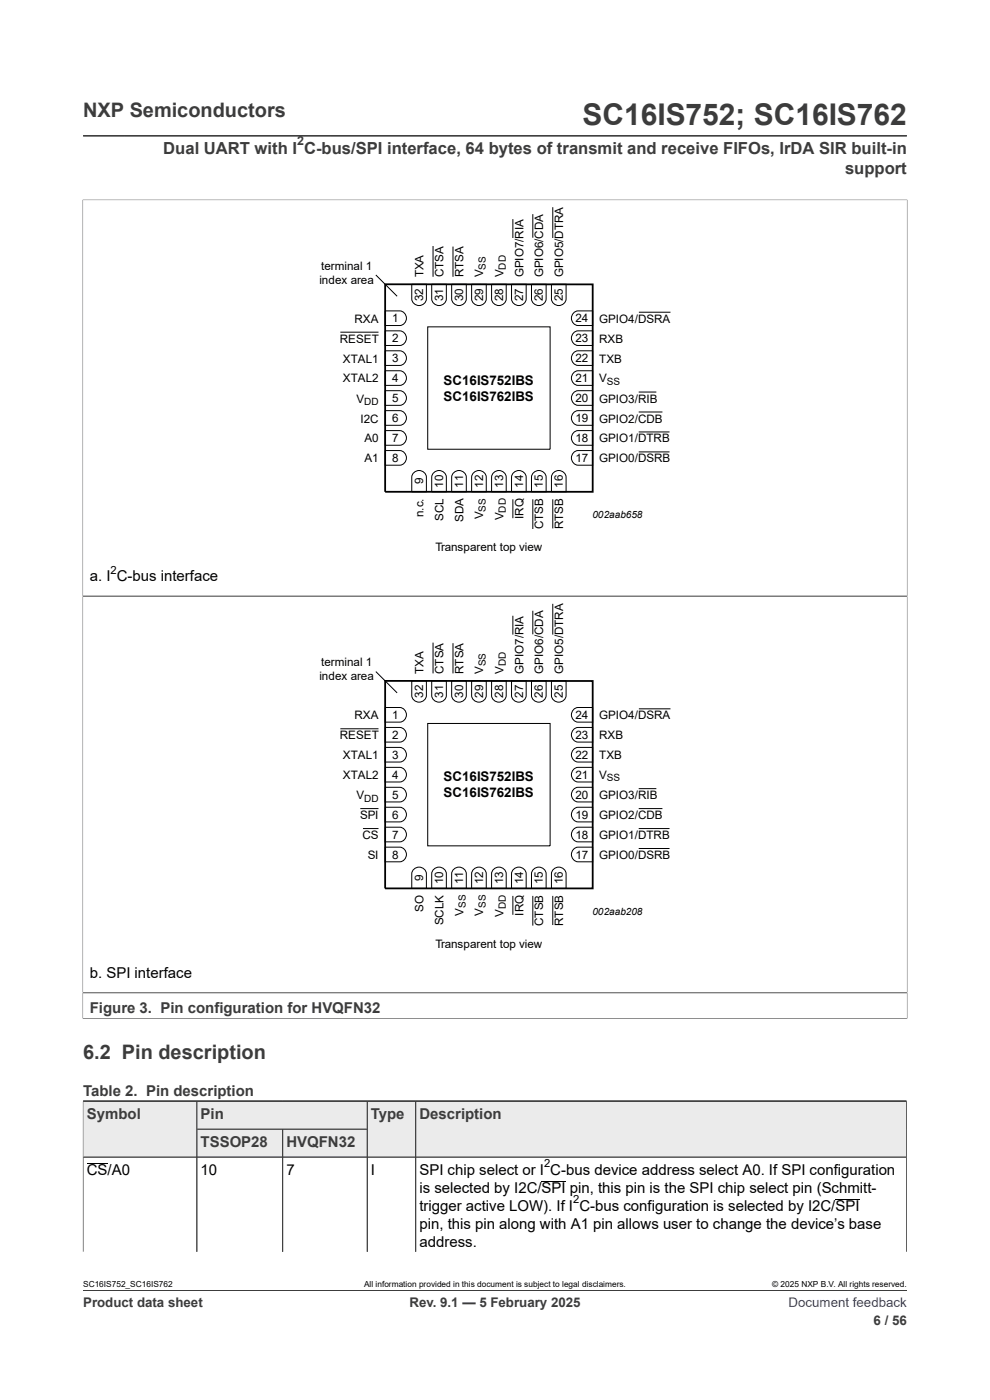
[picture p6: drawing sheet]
<svg xmlns="http://www.w3.org/2000/svg" width="210mm" height="297mm" viewBox="0 0 210 297" stroke-linecap="round" stroke-linejoin="round" font-family="sans-serif">
<path d="M17.6 28.8h174.8M17.5 42.4h175M17.6 42.3v173.8M192.4 42.3v173.8M17.5 126.4h175M17.5 126.5h175M17.5 210.5h175M17.5 216h175M17.5 210.7h175M17.6 233.6h174.7M77.9 233.6v5.9h-36.1v-5.9" fill="none" stroke="#3c3c3c" stroke-width=".21"/>
<path d="M81.7 60.3h44v44h-44zM81.7 144.4l44 .1v44h-44z" fill="none" stroke="#000" stroke-width=".38"/>
<g fill="none" stroke="#000" stroke-width=".21">
<path d="M79.7 58.3l4.5 4.5M91.9 52.2v6.5M96.1 52.3v6.4M108.8 46.5v4M113 45.4v5M117.3 44v6.5M72.2 70.5h8.1M81.7 78.7h3.1a1.56 1.56 0 0 1 1.4 1.5 1.56 1.56 0 0 1-1.4 1.6h-3.1zM81.7 74.4h3.1a1.56 1.56 0 0 1 1.4 1.6 1.56 1.56 0 0 1-1.4 1.5h-3.1zM81.7 70.2h3.1a1.56 1.56 0 0 1 1.4 1.5 1.56 1.56 0 0 1-1.4 1.6h-3.1zM81.7 66h3.1a1.56 1.56 0 0 1 1.4 1.5 1.56 1.56 0 0 1-1.4 1.6h-3.1zM87.3 60.3h3.1v3.1a1.56 1.56 0 0 1-1.5 1.4 1.56 1.56 0 0 1-1.6-1.4z"/>
<path d="M90.7 69.3h26v26h-26zM91.6 60.3h3.1v3.1a1.56 1.56 0 0 1-1.6 1.4 1.56 1.56 0 0 1-1.5-1.4zM95.8 60.3h3.1v3.1a1.56 1.56 0 0 1-1.5 1.4 1.56 1.56 0 0 1-1.6-1.4zM100 60.3h3.1v3.1a1.56 1.56 0 0 1-1.5 1.4 1.56 1.56 0 0 1-1.6-1.4zM104.3 60.3h3.1v3.1a1.56 1.56 0 0 1-1.6 1.4 1.56 1.56 0 0 1-1.5-1.4zM108.5 60.3h3.1v3.1a1.56 1.56 0 0 1-1.5 1.4 1.56 1.56 0 0 1-1.6-1.4zM112.7 60.3h3.1v3.1a1.56 1.56 0 0 1-1.5 1.4 1.56 1.56 0 0 1-1.6-1.4zM117 60.3h3.1v3.1a1.56 1.56 0 0 1-1.6 1.4 1.56 1.56 0 0 1-1.5-1.4zM121.8 79l.8-.3h3.1v3.1h-3.1a1.57 1.57 0 0 1-1.3-1.2 1.57 1.57 0 0 1 .5-1.6zM121.8 74.7l.8-.3h3.1v3.1h-3.1a1.57 1.57 0 0 1-1.3-1.1 1.57 1.57 0 0 1 .5-1.7zM121.8 70.5l.8-.3h3.1v3.1h-3.1a1.57 1.57 0 0 1-1.3-1.1 1.57 1.57 0 0 1 .5-1.7zM121.8 66.3l.8-.3h3.1v3.1h-3.1a1.57 1.57 0 0 1-1.3-1.2 1.57 1.57 0 0 1 .5-1.6z"/>
<path d="M135.5 66.2h6.7M81.7 95.6h3.1a1.56 1.56 0 0 1 1.4 1.5 1.56 1.56 0 0 1-1.4 1.6h-3.1zM81.7 91.3h3.1a1.56 1.56 0 0 1 1.4 1.6 1.56 1.56 0 0 1-1.4 1.6h-3.1zM81.7 87.1h3.1a1.56 1.56 0 0 1 1.4 1.6 1.56 1.56 0 0 1-1.4 1.5h-3.1zM81.7 82.9h3.1a1.56 1.56 0 0 1 1.4 1.5 1.56 1.56 0 0 1-1.4 1.6h-3.1zM121.8 95.9l.8-.3h3.1v3.1h-3.1a1.57 1.57 0 0 1-1.3-1.1 1.57 1.57 0 0 1 .5-1.7zM121.8 91.7l.8-.4h3.1v3.2h-3.1a1.57 1.57 0 0 1-1.3-1.2 1.57 1.57 0 0 1 .5-1.6zM121.8 87.4l.8-.3h3.1v3.1h-3.1a1.57 1.57 0 0 1-1.3-1.1 1.57 1.57 0 0 1 .5-1.7zM121.8 83.2l.8-.3h3.1v3.1h-3.1a1.57 1.57 0 0 1-1.3-1.1 1.57 1.57 0 0 1 .5-1.7zM135.5 95.9h6.5M135.5 91.6h6.5M135.5 87.4h5"/>
<path d="M135.5 83.2h3.7M87.7 100.4a1.57 1.57 0 0 1 1.6-.5 1.57 1.57 0 0 1 1.1 1.3v3.1h-3.1v-3.1zM91.9 100.4a1.57 1.57 0 0 1 1.7-.5 1.57 1.57 0 0 1 1.1 1.3v3.1h-3.1v-3.1zM96.1 100.4a1.57 1.57 0 0 1 1.7-.5 1.57 1.57 0 0 1 1.1 1.3v3.1h-3.1v-3.1zM100.4 100.4a1.57 1.57 0 0 1 1.6-.5 1.57 1.57 0 0 1 1.1 1.3v3.1h-3.1v-3.1zM104.6 100.4a1.57 1.57 0 0 1 1.7-.5 1.57 1.57 0 0 1 1.1 1.3v3.1h-3.1v-3.1zM108.8 105.9v4M108.8 100.4a1.57 1.57 0 0 1 1.7-.5 1.57 1.57 0 0 1 1.1 1.3v3.1h-3.1v-3.1zM113 105.9v6.3M113.1 100.4a1.57 1.57 0 0 1 1.6-.5 1.57 1.57 0 0 1 1.1 1.3v3.1h-3.1v-3.1zM117.3 105.9v6.2M117.3 100.4a1.57 1.57 0 0 1 1.7-.5 1.57 1.57 0 0 1 1.1 1.3v3.1h-3.1v-3.1z"/>
<path d="M91.9 136.3v6.6M96.1 136.4v6.5M108.8 130.6v4M113 129.6v5M117.3 128.1v6.5M72.2 154.6h8.1M79.7 142.5l4.5 4.5M81.7 158.6h3.1a1.56 1.56 0 0 1 1.4 1.5 1.56 1.56 0 0 1-1.4 1.6h-3.1zM81.7 154.3h3.1a1.56 1.56 0 0 1 1.4 1.6 1.56 1.56 0 0 1-1.4 1.5h-3.1zM81.7 150.1h3.1a1.56 1.56 0 0 1 1.4 1.5 1.56 1.56 0 0 1-1.4 1.6h-3.1zM87.3 144.4h3.1v3.1a1.56 1.56 0 0 1-1.5 1.5 1.56 1.56 0 0 1-1.6-1.5zM90.7 153.5h26v25.9h-26z"/>
<path d="M91.6 144.4h3.1v3.1a1.56 1.56 0 0 1-1.6 1.5 1.56 1.56 0 0 1-1.5-1.5zM95.8 144.4h3.1v3.1a1.56 1.56 0 0 1-1.5 1.5 1.56 1.56 0 0 1-1.6-1.5zM100 144.4h3.1v3.1a1.56 1.56 0 0 1-1.5 1.5 1.56 1.56 0 0 1-1.6-1.5zM104.3 144.4h3.1v3.1a1.56 1.56 0 0 1-1.6 1.5 1.56 1.56 0 0 1-1.5-1.5zM108.5 144.4h3.1v3.1a1.56 1.56 0 0 1-1.5 1.5 1.56 1.56 0 0 1-1.6-1.5zM112.7 144.4h3.1v3.1a1.56 1.56 0 0 1-1.5 1.5 1.56 1.56 0 0 1-1.6-1.5zM117 144.4h3.1v3.1a1.56 1.56 0 0 1-1.6 1.5 1.56 1.56 0 0 1-1.5-1.5zM121.8 158.9l.8-.3h3.1v3.1h-3.1a1.57 1.57 0 0 1-1.3-1.2 1.57 1.57 0 0 1 .5-1.6zM121.8 154.6l.8-.3h3.1v3.1h-3.1a1.57 1.57 0 0 1-1.3-1.1 1.57 1.57 0 0 1 .5-1.7zM121.8 150.4l.8-.3h3.1v3.1h-3.1a1.57 1.57 0 0 1-1.3-1.1 1.57 1.57 0 0 1 .5-1.7zM135.5 150.4h6.7M76.4 171.5h3.9"/>
<path d="M77 175.8h3.3M81.7 179.7h3.1a1.56 1.56 0 0 1 1.4 1.6 1.56 1.56 0 0 1-1.4 1.5h-3.1zM81.7 175.5h3.1a1.56 1.56 0 0 1 1.4 1.5 1.56 1.56 0 0 1-1.4 1.6h-3.1zM81.7 171.3h3.1a1.56 1.56 0 0 1 1.4 1.5 1.56 1.56 0 0 1-1.4 1.6h-3.1zM81.7 167h3.1a1.56 1.56 0 0 1 1.4 1.6 1.56 1.56 0 0 1-1.4 1.5h-3.1zM81.7 162.8h3.1a1.56 1.56 0 0 1 1.4 1.5 1.56 1.56 0 0 1-1.4 1.6h-3.1zM121.8 175.8l.8-.3h3.1v3.1h-3.1a1.57 1.57 0 0 1-1.3-1.1 1.57 1.57 0 0 1 .5-1.7zM121.8 171.6l.8-.3h3.1v3.1h-3.1a1.57 1.57 0 0 1-1.3-1.2 1.57 1.57 0 0 1 .5-1.6zM121.8 167.3l.8-.3h3.1v3.1h-3.1a1.57 1.57 0 0 1-1.3-1.1 1.57 1.57 0 0 1 .5-1.7zM121.8 163.1l.8-.3h3.1v3.1h-3.1a1.57 1.57 0 0 1-1.3-1.1 1.57 1.57 0 0 1 .5-1.7zM135.5 171.5h5M135.5 175.8h6.5"/>
<path d="M135.5 167.3h3.7M87.7 184.5a1.57 1.57 0 0 1 1.6-.5 1.57 1.57 0 0 1 1.1 1.4v3.1h-3.1v-3.1zM91.9 184.5a1.57 1.57 0 0 1 1.7-.5 1.57 1.57 0 0 1 1.1 1.4v3.1h-3.1v-3.1zM96.1 184.5a1.57 1.57 0 0 1 1.7-.5 1.57 1.57 0 0 1 1.1 1.4v3.1h-3.1v-3.1zM100.4 184.5a1.57 1.57 0 0 1 1.6-.5 1.57 1.57 0 0 1 1.1 1.4v3.1h-3.1v-3.1zM104.6 184.5a1.57 1.57 0 0 1 1.7-.5 1.57 1.57 0 0 1 1.1 1.4v3.1h-3.1v-3.1zM108.8 190.1v4M108.8 184.5a1.57 1.57 0 0 1 1.7-.5 1.57 1.57 0 0 1 1.1 1.4v3.1h-3.1v-3.1zM113 190.1v6.3M113.1 184.5a1.57 1.57 0 0 1 1.6-.5 1.57 1.57 0 0 1 1.1 1.4v3.1h-3.1v-3.1zM117.3 190.1v6.1M117.3 184.5a1.57 1.57 0 0 1 1.7-.5 1.57 1.57 0 0 1 1.1 1.4v3.1h-3.1v-3.1z"/>
<path d="M121.8 180l.8-.3h3.1v3.1h-3.1a1.57 1.57 0 0 1-1.3-1.1 1.57 1.57 0 0 1 .5-1.7zM135.5 180h6.5"/>
</g>
<path d="M41.8 233.7h36v5.8h-36z" fill="#ebebeb"/>
<path d="M17.6 233.6h24.2v11.9h-24.2z" fill="none" stroke="#3c3c3c" stroke-width=".21"/>
<g fill="#ebebeb">
<path d="M17.7 233.7h24v11.7h-24z"/>
<path d="M41.8 239.6h18.1v5.8h-18.1z"/>
</g>
<path d="M41.8 239.5h18.2v6h-18.2z" fill="none" stroke="#3c3c3c" stroke-width=".21"/>
<path d="M60 239.6h17.8v5.8h-17.8z" fill="#ebebeb"/>
<path d="M77.9 239.5h-17.9v6h28.2v-11.9h-10.3v11.9" fill="none" stroke="#3c3c3c" stroke-width=".21"/>
<path d="M78 233.7h10.1v11.7h-10.1z" fill="#ebebeb"/>
<path d="M88.2 233.6h104.1v11.9h-104.1z" fill="none" stroke="#3c3c3c" stroke-width=".21"/>
<path d="M88.3 233.7h103.9v11.7h-103.9z" fill="#ebebeb"/>
<path d="M17.6 233.7v31.9M17.6 233.6h174.7M41.8 233.7v31.9M60 239.6v26M77.8 239.5h-36M77.9 233.7v31.9M88.2 233.7v31.9M192.3 233.7v31.9M17.6 245.5h174.7M17.6 273.8h174.8" fill="none" stroke="#3c3c3c" stroke-width=".21"/>
<path d="M18.4 246.7h4.4M114.9 250.6h5.1M177.2 254.4h5.1" fill="none" stroke="#000" stroke-width=".21"/>
<text font-size="6.3" fill="#3c3c3c" x="123.6" y="26.6">SC16IS752; SC16IS762</text>
<g font-size="4.2" fill="#3c3c3c">
<text x="17.6" y="24.8">NXP Semiconductors</text>
<text x="17.6" y="224.7">6.2 Pin description</text>
</g>
<g font-size="3.5" fill="#3c3c3c">
<text x="34.6" y="32.6">Dual UART with I C-bus/SPI interface, 64 bytes of transmit and receive FIFOs, IrDA SIR built-in</text>
<text x="179.2" y="36.8">support</text>
</g>
<g font-size="3.2">
<text x="19" y="123.3">a. I C-bus interface</text>
<text x="19" y="207.5">b. SPI interface</text>
<text x="18.4" y="249.2">CS/A0</text>
<text x="42.6" y="249.2">10</text>
<text x="60.7" y="249.2">7</text>
<text x="78.7" y="249.2">I</text>
<text x="89" y="249.2">SPI chip select or I C-bus device address select A0. If SPI configuration</text>
<text x="89" y="253">is selected by I2C/SPI pin, this pin is the SPI chip select pin (Schmitt-</text>
<text x="89" y="256.9">trigger active LOW). If I C-bus configuration is selected by I2C/SPI</text>
<text x="89" y="260.7">pin, this pin along with A1 pin allows user to change the device’s base</text>
<text x="89" y="264.5">address.</text>
</g>
<g font-size="3.2" fill="#3c3c3c">
<text x="19" y="214.9">Figure 3. Pin configuration for HVQFN32</text>
<text x="17.6" y="232.4">Table 2. Pin description</text>
<text x="18.4" y="237.4">Symbol</text>
<text x="42.6" y="237.4">Pin</text>
<text x="78.7" y="237.4">Type</text>
<text x="89" y="237.4">Description</text>
<text x="42.6" y="243.3">TSSOP28</text>
<text x="60.7" y="243.3">HVQFN32</text>
</g>
<g font-size="2.8">
<text x="94.1" y="81.6">SC16IS752IBS</text>
<text x="94.1" y="85">SC16IS762IBS</text>
<text x="94.1" y="165.8">SC16IS752IBS</text>
<text x="94.1" y="169.1">SC16IS762IBS</text>
</g>
<g font-size="2.8" fill="#3c3c3c">
<text x="17.6" y="277.3">Product data sheet</text>
<text x="86.8" y="277.3">Rev. 9.1 — 5 February 2025</text>
<text x="185.3" y="281">6 / 56</text>
</g>
<text font-size="2.8" fill="#00f" x="167.3" y="277.3">Document feedback</text>
<text font-size="2.6" fill="#3c3c3c" x="63" y="30.8">2</text>
<g font-size="2.5">
<text x="68.1" y="57.2">terminal 1</text>
<text x="89.8" y="58.8" transform="rotate(-90 89.8 58.8)">TXA</text>
<text x="94.1" y="58.8" transform="rotate(-90 94.1 58.8)">CTSA</text>
<text x="98.3" y="58.8" transform="rotate(-90 98.3 58.8)">RTSA</text>
<text x="102.5" y="58.8" transform="rotate(-90 102.5 58.8)">V</text>
<text x="106.8" y="58.8" transform="rotate(-90 106.8 58.8)">V</text>
<text x="111" y="58.8" transform="rotate(-90 111 58.8)">GPIO7/RIA</text>
<text x="115.2" y="58.8" transform="rotate(-90 115.2 58.8)">GPIO6/CDA</text>
<text x="119.5" y="58.8" transform="rotate(-90 119.5 58.8)">GPIO5/DTRA</text>
<text x="67.8" y="60.2">index area</text>
<text x="89.8" y="63.9" transform="rotate(-90 89.8 63.9)">32</text>
<text x="94" y="63.9" transform="rotate(-90 94 63.9)">31</text>
<text x="98.3" y="63.9" transform="rotate(-90 98.3 63.9)">30</text>
<text x="102.5" y="63.9" transform="rotate(-90 102.5 63.9)">29</text>
<text x="106.7" y="63.9" transform="rotate(-90 106.7 63.9)">28</text>
<text x="111" y="63.9" transform="rotate(-90 111 63.9)">27</text>
<text x="115.2" y="63.9" transform="rotate(-90 115.2 63.9)">26</text>
<text x="119.4" y="63.9" transform="rotate(-90 119.4 63.9)">25</text>
<text x="75.2" y="68.4">RXA</text>
<text x="83.2" y="68.4">1</text>
<text x="122.1" y="68.4">24</text>
<text x="127.1" y="68.4">GPIO4/DSRA</text>
<text x="72.1" y="72.7">RESET</text>
<text x="72.7" y="76.9">XTAL1</text>
<text x="83.2" y="76.9">3</text>
<text x="83.2" y="72.6">2</text>
<text x="122.1" y="76.9">22</text>
<text x="122.1" y="72.6">23</text>
<text x="127.1" y="76.9">TXB</text>
<text x="127.1" y="72.7">RXB</text>
<text x="72.7" y="81.1">XTAL2</text>
<text x="83.2" y="81.1">4</text>
<text x="122.1" y="81.1">21</text>
<text x="127.1" y="81.1">V</text>
<text x="75.6" y="85.4">V</text>
<text x="76.5" y="89.6">I2C</text>
<text x="83.2" y="89.6">6</text>
<text x="83.2" y="85.3">5</text>
<text x="122.1" y="89.6">19</text>
<text x="122.1" y="85.3">20</text>
<text x="127.1" y="89.6">GPIO2/CDB</text>
<text x="127.1" y="85.4">GPIO3/RIB</text>
<text x="77.3" y="93.8">A0</text>
<text x="83.2" y="93.8">7</text>
<text x="122.1" y="93.8">18</text>
<text x="127.1" y="93.8">GPIO1/DTRB</text>
<text x="77.3" y="98.1">A1</text>
<text x="83.2" y="98">8</text>
<text x="122.1" y="98">17</text>
<text x="127.1" y="98.1">GPIO0/DSRB</text>
<text x="89.8" y="102.7" transform="rotate(-90 89.8 102.7)">9</text>
<text x="94" y="103.4" transform="rotate(-90 94 103.4)">10</text>
<text x="98.3" y="103.4" transform="rotate(-90 98.3 103.4)">11</text>
<text x="102.5" y="103.4" transform="rotate(-90 102.5 103.4)">12</text>
<text x="106.7" y="103.4" transform="rotate(-90 106.7 103.4)">13</text>
<text x="111" y="103.4" transform="rotate(-90 111 103.4)">14</text>
<text x="115.2" y="103.4" transform="rotate(-90 115.2 103.4)">15</text>
<text x="119.4" y="103.4" transform="rotate(-90 119.4 103.4)">16</text>
<text x="89.8" y="109.7" transform="rotate(-90 89.8 109.7)">n.c.</text>
<text x="94.1" y="110.5" transform="rotate(-90 94.1 110.5)">SCL</text>
<text x="98.3" y="110.8" transform="rotate(-90 98.3 110.8)">SDA</text>
<text x="102.5" y="110.2" transform="rotate(-90 102.5 110.2)">V</text>
<text x="106.8" y="110.4" transform="rotate(-90 106.8 110.4)">V</text>
<text x="111" y="110.1" transform="rotate(-90 111 110.1)">IRQ</text>
<text x="115.2" y="112.3" transform="rotate(-90 115.2 112.3)">CTSB</text>
<text x="119.5" y="112.3" transform="rotate(-90 119.5 112.3)">RTSB</text>
<text x="92.4" y="116.9">Transparent top view</text>
<text x="68.1" y="141.3">terminal 1</text>
<text x="89.8" y="143" transform="rotate(-90 89.8 143)">TXA</text>
<text x="94.1" y="143" transform="rotate(-90 94.1 143)">CTSA</text>
<text x="98.3" y="143" transform="rotate(-90 98.3 143)">RTSA</text>
<text x="102.5" y="143" transform="rotate(-90 102.5 143)">V</text>
<text x="106.8" y="143" transform="rotate(-90 106.8 143)">V</text>
<text x="111" y="143" transform="rotate(-90 111 143)">GPIO7/RIA</text>
<text x="115.2" y="143" transform="rotate(-90 115.2 143)">GPIO6/CDA</text>
<text x="119.5" y="143" transform="rotate(-90 119.5 143)">GPIO5/DTRA</text>
<text x="67.8" y="144.3">index area</text>
<text x="89.8" y="148.1" transform="rotate(-90 89.8 148.1)">32</text>
<text x="94" y="148.1" transform="rotate(-90 94 148.1)">31</text>
<text x="98.3" y="148.1" transform="rotate(-90 98.3 148.1)">30</text>
<text x="102.5" y="148.1" transform="rotate(-90 102.5 148.1)">29</text>
<text x="106.7" y="148.1" transform="rotate(-90 106.7 148.1)">28</text>
<text x="111" y="148.1" transform="rotate(-90 111 148.1)">27</text>
<text x="115.2" y="148.1" transform="rotate(-90 115.2 148.1)">26</text>
<text x="119.4" y="148.1" transform="rotate(-90 119.4 148.1)">25</text>
<text x="75.2" y="152.6">RXA</text>
<text x="83.2" y="152.5">1</text>
<text x="122.1" y="152.5">24</text>
<text x="127.1" y="152.6">GPIO4/DSRA</text>
<text x="72.1" y="156.8">RESET</text>
<text x="72.7" y="161.1">XTAL1</text>
<text x="83.2" y="161">3</text>
<text x="83.2" y="156.8">2</text>
<text x="122.1" y="161">22</text>
<text x="122.1" y="156.8">23</text>
<text x="127.1" y="161.1">TXB</text>
<text x="127.1" y="156.8">RXB</text>
<text x="72.7" y="165.3">XTAL2</text>
<text x="83.2" y="165.2">4</text>
<text x="122.1" y="165.2">21</text>
<text x="127.1" y="165.3">V</text>
<text x="75.6" y="169.5">V</text>
<text x="76.4" y="173.8">SPI</text>
<text x="83.2" y="173.7">6</text>
<text x="83.2" y="169.5">5</text>
<text x="122.1" y="173.7">19</text>
<text x="122.1" y="169.5">20</text>
<text x="127.1" y="173.8">GPIO2/CDB</text>
<text x="127.1" y="169.5">GPIO3/RIB</text>
<text x="76.9" y="178">CS</text>
<text x="83.2" y="177.9">7</text>
<text x="122.1" y="177.9">18</text>
<text x="127.1" y="178">GPIO1/DTRB</text>
<text x="78" y="182.2">SI</text>
<text x="83.2" y="182.2">8</text>
<text x="122.1" y="182.2">17</text>
<text x="127.1" y="182.2">GPIO0/DSRB</text>
<text x="89.8" y="186.9" transform="rotate(-90 89.8 186.9)">9</text>
<text x="94" y="187.6" transform="rotate(-90 94 187.6)">10</text>
<text x="98.3" y="187.6" transform="rotate(-90 98.3 187.6)">11</text>
<text x="102.5" y="187.6" transform="rotate(-90 102.5 187.6)">12</text>
<text x="106.7" y="187.6" transform="rotate(-90 106.7 187.6)">13</text>
<text x="111" y="187.6" transform="rotate(-90 111 187.6)">14</text>
<text x="115.2" y="187.6" transform="rotate(-90 115.2 187.6)">15</text>
<text x="119.4" y="187.6" transform="rotate(-90 119.4 187.6)">16</text>
<text x="89.8" y="193.4" transform="rotate(-90 89.8 193.4)">SO</text>
<text x="94.1" y="196.3" transform="rotate(-90 94.1 196.3)">SCLK</text>
<text x="98.3" y="194.3" transform="rotate(-90 98.3 194.3)">V</text>
<text x="102.5" y="194.3" transform="rotate(-90 102.5 194.3)">V</text>
<text x="106.8" y="194.5" transform="rotate(-90 106.8 194.5)">V</text>
<text x="111" y="194.2" transform="rotate(-90 111 194.2)">IRQ</text>
<text x="115.2" y="196.5" transform="rotate(-90 115.2 196.5)">CTSB</text>
<text x="119.5" y="196.5" transform="rotate(-90 119.5 196.5)">RTSB</text>
<text x="92.4" y="201.1">Transparent top view</text>
</g>
<g font-size="2.4">
<text x="23.5" y="121.7">2</text>
<text x="115.4" y="247.6">2</text>
<text x="121.6" y="255.2">2</text>
</g>
<g font-size="2.1">
<text x="103" y="57.2" transform="rotate(-90 103 57.2)">SS</text>
<text x="107.3" y="57.2" transform="rotate(-90 107.3 57.2)">DD</text>
<text x="128.7" y="81.6">SS</text>
<text x="77.3" y="85.9">DD</text>
<text x="103" y="108.6" transform="rotate(-90 103 108.6)">SS</text>
<text x="107.3" y="108.8" transform="rotate(-90 107.3 108.8)">DD</text>
<text x="125.7" y="110">002aab658</text>
<text x="103" y="141.3" transform="rotate(-90 103 141.3)">SS</text>
<text x="107.3" y="141.3" transform="rotate(-90 107.3 141.3)">DD</text>
<text x="128.7" y="165.8">SS</text>
<text x="77.3" y="170">DD</text>
<text x="98.8" y="192.7" transform="rotate(-90 98.8 192.7)">SS</text>
<text x="103" y="192.7" transform="rotate(-90 103 192.7)">SS</text>
<text x="107.3" y="192.9" transform="rotate(-90 107.3 192.9)">DD</text>
<text x="125.7" y="194.1">002aab208</text>
</g>
<g font-size="1.8">
<text x="17.6" y="273.1">SC16IS752_SC16IS762</text>
<text x="77.2" y="273.1">All information provided in this document is subject to legal disclaimers.</text>
<text x="163.8" y="273.1">© 2025 NXP B.V. All rights reserved.</text>
</g>
</svg>
